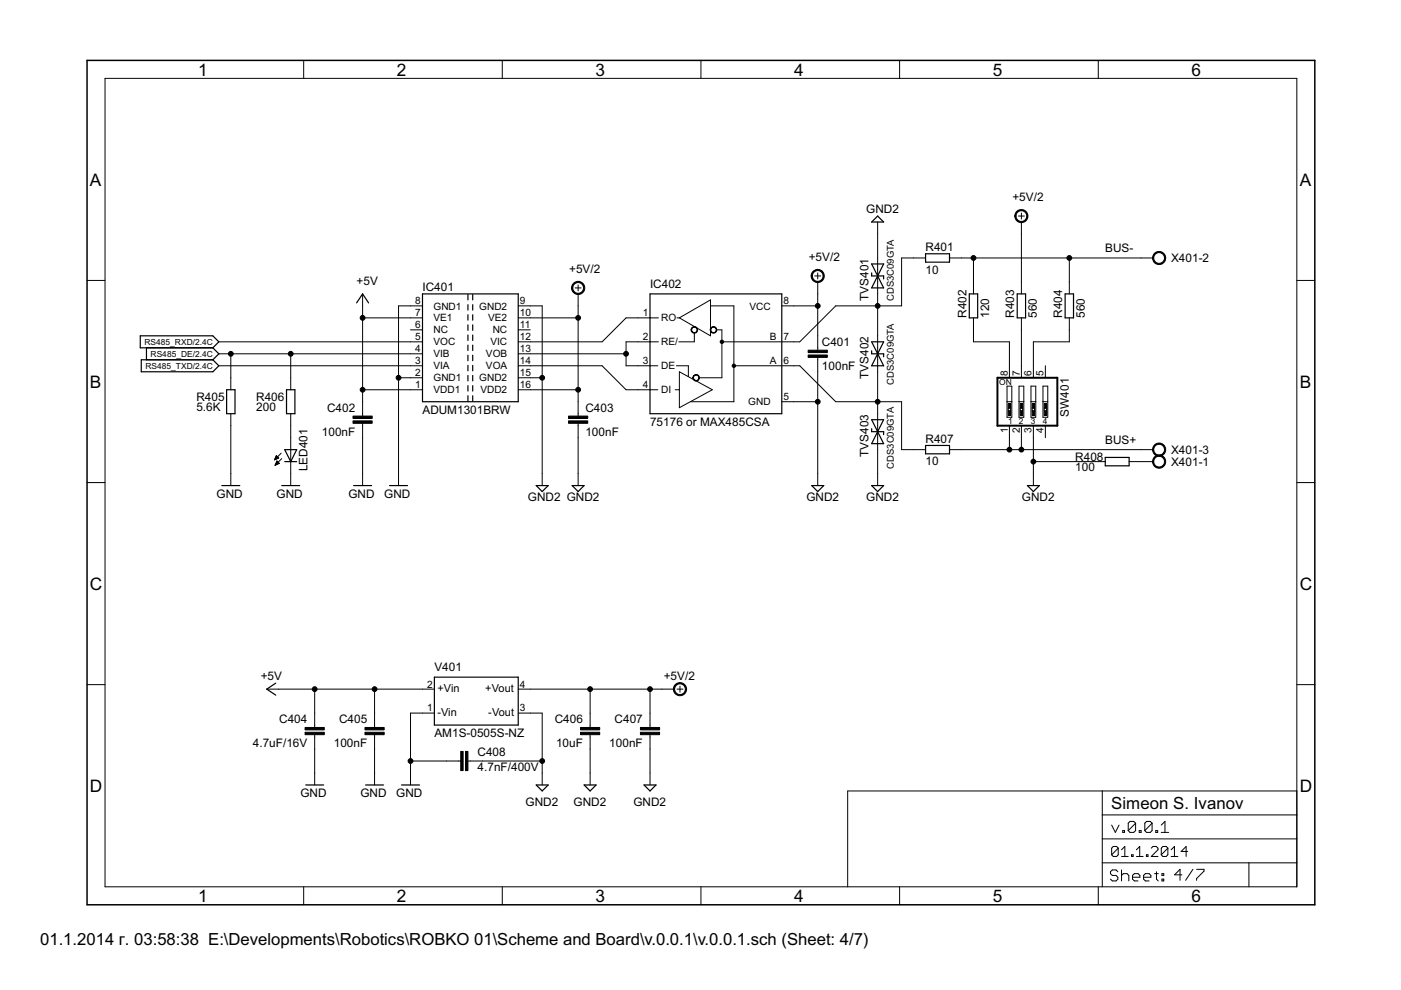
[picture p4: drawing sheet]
<svg xmlns="http://www.w3.org/2000/svg" width="297mm" height="210mm" viewBox="0 0 297 210" stroke-linecap="round" stroke-linejoin="round" font-family="sans-serif">
<g fill="#000" stroke="#000" stroke-width=".25">
<path d="M184.8 57.9v.6zM184.8 58.5h1.3zM184.8 56h2.5zM184.8 47.1l1.3-1.3zM186.1 58.5l-1.3 2.5zM186.1 58.5h1.2zM184.8 56l1.3 2.5zM186.1 45.8l1.2 1.3zM187.3 58.5v.6zM187.3 56l-1.2 2.5zM184.8 47.1h2.5zM196.2 55.6h5.1z"/>
<path d="M196.2 53.8v1.8zM196.2 53.8h5.1zM201.3 53.8v1.8zM29.7 71.2v2.5zM30 76.3v2.5zM31.1 73.7v2.6zM31.1 76.3h14zM31.1 73.7h14zM29.7 73.7h15.4zM29.7 71.2h15.4zM30 78.8h15.1zM30 76.3h15.1z"/>
<path d="M46.4 75l-1.3 1.3zM45.1 73.7l1.3 1.3zM46.4 72.5l-1.3 1.2zM45.1 71.2l1.3 1.3zM46.4 77.6l-1.3 1.2zM45.1 76.3l1.3 1.3zM76.9 62.3l-1.3 1.9zM76.9 62.3l1.2 1.9zM89.6 62.3v22.9zM99.2 77.5v1.1zM99.2 75.3v1.2zM99.2 73.2v1.1z"/>
<path d="M99.2 71v1.2zM99.2 68.9v1.1zM99.2 66.7v1.2zM99.2 64.6v1.1zM99.2 62.4v1.2zM100.2 62.4v1.2zM100.2 64.6v1.1zM100.2 66.7v1.2zM100.2 68.9v1.1zM100.2 71v1.2zM100.2 73.2v1.1zM100.2 75.3v1.2z"/>
<path d="M100.2 77.5v1.1zM100.2 79.6v1.2zM89.6 62.3h20.3zM137.8 62.3h28zM137.8 67.4v5.1zM137.8 62.3v5.1zM137.8 72.5v5.1zM137.8 77.6v5zM165.8 62.3v25.4zM184.8 61h2.5zM184.8 74.4v.6zM184.8 75h1.3z"/>
<path d="M184.8 77.6h2.5zM184.8 72.5h2.5zM186.1 75l-1.3 2.6zM186.1 75h1.2zM184.8 72.5l1.3 2.5zM186.1 58.5l1.2 2.5zM186.1 75l1.2 2.6zM187.3 75v.6zM187.3 72.5l-1.2 2.5zM205.5 62.3v5.1zM207.3 62.3v5.1zM205.5 62.3h1.8z"/>
<path d="M205.5 67.4h1.8zM215.7 62.3v5.1zM217.4 62.3v5.1zM215.7 62.3h1.7zM215.7 67.4h1.7zM225.8 62.3v5.1zM225.8 67.4h1.8zM225.8 62.3h1.8zM227.6 62.3v5.1zM48 82.6v5.1zM49.8 82.6v5.1zM48 82.6h1.8z"/>
<path d="M48 87.7h1.8zM60.7 82.6v5.1zM60.4 95.3l1.2 2.6zM60.4 97.9h1.2zM60.4 95.3h1.2zM62.5 82.6v5.1zM60.7 82.6h1.8zM60.7 87.7h1.8zM62.9 95.3l-1.3 2.6zM61.6 97.9h1.3zM61.6 95.3h1.3zM89.6 85.2h20.3z"/>
<path d="M99.2 83.9v1.1zM99.2 81.8v1.1zM99.2 79.6v1.2zM100.2 81.8v1.1zM100.2 83.9v1.1zM109.9 62.3v22.9zM137.8 82.6v5.1zM137.8 87.7h28zM184.8 90.9v.6zM184.8 91.5h1.3zM184.8 94.1h2.5zM184.8 89h2.5z"/>
<path d="M186.1 91.5l-1.3 2.6zM186.1 91.5h1.2zM184.8 89l1.3 2.5zM186.1 91.5l1.2 2.6zM187.3 91.5v.7zM187.3 89l-1.2 2.5zM196.2 96.2h5.1zM196.2 94.4v1.8zM196.2 94.4h5.1zM201.3 94.4v1.8zM234.3 98.8h5.1zM234.3 97v1.8z"/>
<path d="M234.3 97h5.1zM239.4 97v1.8zM47 103h3.8zM59.7 103h3.8zM75 103h3.8zM82.6 103h3.8zM113.7 103h2.5zM113.7 103l1.3 1.2zM116.2 103l-1.2 1.2zM121.3 103h2.5zM121.3 103l1.3 1.2zM123.8 103l-1.2 1.2z"/>
<path d="M172.1 103h2.5zM172.1 103l1.3 1.2zM174.6 103l-1.2 1.2zM184.8 103h2.5zM184.8 103l1.3 1.2zM187.3 103l-1.2 1.2zM217.8 103h2.6zM217.8 103l1.3 1.2zM220.4 103l-1.3 1.2zM56.6 146.1l1.9-1.3zM56.6 146.1l1.9 1.3zM92.1 143.6h17.8z"/>
<path d="M92.1 143.6v10.1zM109.9 143.6v10.1zM92.1 153.7h17.8zM64.8 166.4h3.8zM77.5 166.4h3.8zM85.1 166.4h3.8zM113.7 166.4h2.5zM113.7 166.4l1.3 1.3zM116.2 166.4l-1.2 1.3zM123.8 166.4h2.6zM123.8 166.4l1.3 1.3zM126.4 166.4l-1.3 1.3z"/>
<path d="M136.5 166.4h2.6zM136.5 166.4l1.3 1.3zM139.1 166.4l-1.3 1.3z"/>
</g>
<g fill="#000" stroke="#000" stroke-width=".21">
<path d="M22.3 16.6v171.4zM64.4 12.8v3.8zM106.5 12.8v3.8zM148.6 12.8v3.8zM190.7 12.8v3.8zM232.9 12.8v3.8zM22.3 16.6h252.7zM18.5 59.5h3.8zM172.7 58.5h1.3zM173.4 57.9v1.2zM186.1 54.7v2.5zM186.1 58.5v1.3z"/>
<path d="M186.1 57.2v1.3zM186.1 47.1v2.5zM186.1 49.6v5.1zM191.2 54.7v10.2zM193.7 54.7h2.5zM191.2 54.7h2.5zM201.3 54.7h2.6zM206.4 59.8v2.5zM203.9 54.7h2.5zM206.4 54.7v5.1zM206.4 54.7h20.3zM215.9 45.8h1.3z"/>
<path d="M216.6 59.8v2.5zM216.6 47.1v2.5zM216.6 45.2v1.2zM216.6 49.6v10.2zM226.7 59.8v2.5zM226.7 54.7h15.2zM226.7 54.7v5.1zM241.9 54.7h2.6zM275 59.5h3.8zM46.4 75h2.5zM48.9 75h12.7zM76.9 62.3v2.6z"/>
<path d="M76.9 64.9v2.5zM84.5 64.9v15.2zM87 77.6h2.6zM87 75h2.6zM87 64.9h2.6zM87 72.5h2.6zM87 69.9h2.6zM87 67.4h2.6zM84.5 64.9h2.5zM61.6 75h25.4zM46.4 72.5h40.6zM46.4 77.6h40.6z"/>
<path d="M76.9 67.4h10.1zM109.9 72.5h2.5zM109.9 77.6h2.5zM109.9 75h2.5zM109.9 67.4h2.5zM109.9 64.9h2.5zM109.9 69.9h2.5zM112.4 75h20.3zM112.4 64.9h2.6zM121.9 61h1.3zM122.6 62.3v2.6zM122.6 60.4v1.3z"/>
<path d="M122.6 64.9v2.5zM112.4 67.4h10.2zM112.4 72.5h15.3zM112.4 77.6h15.3zM132.7 67.4l-5 5.1zM132.7 72.5h2.6zM132.7 75v2.6zM132.7 72.5v2.5zM135.3 67.4h2.5zM135.3 72.5h2.5zM135.3 77.6h2.5zM132.7 67.4h2.6z"/>
<path d="M132.7 77.6h2.6zM137.8 67.4h1.8zM137.8 72.5h1.8zM137.8 77.6h1.7zM143.4 77.6h2.5zM143.5 67.4h.5zM143.9 72.5h3.3zM144 67.4l6.6-3.8zM144 78.8l7 3.8zM145.9 77.6v2.2zM147.2 70.6v1.9zM150.6 63.6v1.3z"/>
<path d="M150.6 64.9v6.3zM144 67.4l6.6 3.8zM150.6 64.9h5zM153.1 72.5v7.6zM153.1 69.9v2.6zM152 69.9h1.1zM155.6 77.6h10zM155.6 64.9v12.7zM153.1 72.5h12.5zM165.8 72.5h2.5zM165.8 77.6h2.5zM165.8 64.9h2.5z"/>
<path d="M168.3 72.5h1.3zM168.3 77.6h1.3zM173.4 76.3v2.5zM173.4 71.2v2.5zM173.4 75.8v.5zM173.4 73.7v.6zM173.4 59.8v2.5zM173.4 78.8v6.4zM173.4 62.3v2.6zM168.3 64.9h5.1zM173.4 64.9v6.3zM177.2 64.9l-7.6 7.6z"/>
<path d="M186.1 59.8v2.5zM186.1 76.3v2.5zM186.1 71.2v2.5zM186.1 75v1.3zM186.1 73.7v1.3zM177.2 64.9h8.9zM186.1 62.3v2.6zM186.1 64.9v6.3zM186.1 78.8v6.4zM186.1 64.9h5.1zM206.4 67.4v2.5zM206.4 69.9v2.6z"/>
<path d="M206.4 72.5h7.6zM214 77.6v2.5zM214 72.5v5.1zM216.6 67.4v2.5zM216.6 77.6v2.5zM216.6 69.9v7.7zM219.1 77.6v2.5zM219.1 72.5v5.1zM219.1 72.5h7.6zM221.6 77.6v2.5zM226.7 67.4v2.5zM226.7 69.9v2.6z"/>
<path d="M48.9 80.1v2.5zM48.9 87.7v2.6zM48.9 75v5.1zM58.6 96.6l-.4 .9zM58.2 97.4h.2zM58.3 97.3h.4zM58.3 97.2h.6zM58.7 97.7l-.4 .9zM58.4 97.1h.6zM58.4 98.5h.2zM58.4 96.9h.5zM58.4 98.4h.5z"/>
<path d="M58.5 96.8h.3zM58.5 98.3h.7zM58.5 96.7h.2zM58.5 98.1h.6zM58.6 96.6l.5 .5zM58.6 98h.4zM58.6 97.9h.3zM58.7 97.7l.5 .6zM58.2 97.5l.9-.4zM58.3 98.6l.9-.3zM59.6 96.1l-1.4 1.4zM58.3 98.6l1.4-1.4z"/>
<path d="M61.6 80.1v2.5zM61.6 87.7v2.6zM61.6 92.8v2.5zM61.6 95.3v2.6zM61.6 75v5.1zM61.6 90.3v2.5zM76.9 85.2v2.5zM76.9 90.3v2.5zM76.9 87.7v.5zM76.9 89.7v.6zM76.9 92.8v7.6zM76.9 82.6v2.6z"/>
<path d="M76.9 67.4v15.2zM84.5 80.1h2.5zM87 82.6h2.6zM87 80.1h2.6zM76.9 82.6h10.1zM109.9 82.6h2.5zM109.9 80.1h2.5zM112.4 80.1h2.6zM112.4 82.6h10.2zM115 64.9v15.2zM115 80.1v20.3zM122.6 85.2v2.5z"/>
<path d="M122.6 90.3v2.5zM122.6 87.7v.5zM122.6 89.7v.6zM122.6 92.8v7.6zM122.6 67.4v15.2zM122.6 82.6v2.6zM127.7 77.6l5 5zM135.3 82.6h2.5zM132.7 82.6h2.6zM137.8 82.6h1.7zM143.2 82.6h.8zM144 82.6v3.8z"/>
<path d="M144 78.8v3.8zM146.5 85.2h9.1zM148.4 80.1h4.7zM144 86.4l7-3.8zM155.6 77.6v7.6zM165.8 85.2h2.5zM168.3 85.2h5.1zM169.6 77.6l7.6 7.6zM186.1 92.8v2.5zM186.1 87.7v2.6zM186.1 91.5v1.3zM186.1 90.3v1.2z"/>
<path d="M186.1 85.2v2.5zM177.2 85.2h8.9zM186.1 85.2h5.1zM191.2 85.2v10.1zM191.2 95.3h2.5zM193.7 95.3h2.5zM201.3 95.3h2.6zM213.5 85.2v3.3zM213.5 81.9h1zM213.5 81.9v3.3zM213.8 86.6v.5zM214 90.3v2.5z"/>
<path d="M214 92.8v2.5zM214 95.3h2.6zM203.9 95.3h10.1zM214.3 86.6v.5zM214.5 81.9v3.3zM213.5 88.5h1zM213.5 85.2h1zM214.5 85.2v3.3zM216 85.2v3.3zM216 81.9h1.1zM216 81.9v3.3zM216.3 86.6v.5z"/>
<path d="M216.6 90.3v2.5zM216.6 95.3h25.3zM216.6 92.8v2.5zM216.8 86.6v.5zM217.1 81.9v3.3zM216 88.5h1.1zM216 85.2h1.1zM217.1 85.2v3.3zM218.6 85.2v3.3zM218.6 81.9h1zM218.6 81.9v3.3zM218.8 86.6v.5z"/>
<path d="M219.1 90.3v2.5zM219.1 92.8v5.1zM219.4 86.6v.5zM219.6 81.9v3.3zM218.6 88.5h1zM218.6 85.2h1zM219.6 85.2v3.3zM221.1 85.2v3.3zM221.1 81.9h1zM221.1 81.9v3.3zM221.4 86.6v.5zM221.6 90.3v2.5z"/>
<path d="M221.9 86.6v.5zM222.1 81.9v3.3zM221.1 88.5h1zM221.1 85.2h1zM222.1 85.2v3.3zM231.8 97.9h2.5zM219.1 97.9h12.7zM241.9 97.9h2.6zM241.9 95.3h2.6zM239.4 97.9h2.5zM18.5 102.3h3.8zM48.9 100.4v2.6z"/>
<path d="M48.9 90.3v10.1zM61.6 97.9v2.5zM61.6 100.4v2.6zM76.9 100.4v2.6zM84.5 100.4v2.6zM84.5 80.1v20.3zM115 100.4v2.6zM122.6 100.4v2.6zM173.4 100.4v2.6zM173.4 85.2v15.2zM186.1 100.4v2.6zM186.1 95.3v5.1z"/>
<path d="M219.1 100.4v2.6zM219.1 97.9v2.5zM275 102.3h3.8zM18.5 145.2h3.8zM56.6 146.1h2.5zM66.7 151.2v2.5zM66.7 156.3v2.5zM66.7 153.7v.5zM66.7 155.8v.5zM66.7 146.1v5.1zM59.1 146.1h7.6zM79.4 151.2v2.5z"/>
<path d="M79.4 156.3v2.5zM79.4 153.7v.5zM79.4 155.8v.5zM66.7 146.1h12.7zM79.4 146.1v5.1zM87 151.2h2.6zM89.6 146.1h2.5zM89.6 151.2h2.5zM79.4 146.1h10.2zM109.9 146.1h2.5zM109.9 151.2h2.5zM112.4 151.2h2.6z"/>
<path d="M115 151.2v10.2zM125.1 151.2v2.5zM125.1 156.3v2.5zM125.1 153.7v.5zM125.1 155.8v.5zM112.4 146.1h12.7zM125.1 146.1v5.1zM137.8 151.2v2.5zM137.8 156.3v2.5zM137.8 153.7v.5zM137.8 155.8v.5zM125.1 146.1h12.7z"/>
<path d="M137.8 146.1v5.1zM140.4 146.1h2.5zM137.8 146.1h2.6zM143.5 146.1h1.3zM144.2 145.5v1.2zM275 145.2h3.8zM66.7 163.9v2.5zM66.7 158.8v5.1zM79.4 163.9v2.5zM79.4 158.8v5.1zM87 163.9v2.5zM87 151.2v10.2z"/>
<path d="M87 161.4v2.5zM94.6 161.4h2.6zM87 161.4h7.6zM97.2 161.4h.5zM99.2 161.4h.5zM99.7 161.4h2.6zM102.3 161.4h12.7zM115 163.9v2.5zM115 161.4v2.5zM125.1 163.9v2.5zM125.1 158.8v5.1zM137.8 163.9v2.5z"/>
<path d="M137.8 158.8v5.1zM179.7 167.7h54zM233.7 167.7h41.3zM233.7 177.9h41.3zM233.7 172.8v5.1zM233.7 172.8h41.3zM233.7 167.7v5.1zM235.7 174.9l.8 1.6zM236 179.5l-.3 .3zM236 179.5h.7zM237.3 174.9l-.8 1.6zM236.7 179.5l.4 .3z"/>
<path d="M237.1 179.8v1.4zM238 176.1v.4zM238 176.1h.4zM238.4 176.1v.4zM238 176.5h.4zM238.5 179.5v2.1zM239.2 174.5v1.6zM239.2 174.5l.4-.3zM239.2 176.1l1.6-1.6zM239.6 174.2h.8zM239.2 176.1l.4 .4zM240.4 174.2l.4 .3z"/>
<path d="M239.6 176.5h.8zM240.8 174.5v1.6zM240.4 176.5l.4-.4zM241.5 176.1v.4zM241.5 176.1h.4zM241.6 179.5v2.1zM241.9 176.1v.4zM241.5 176.5h.4zM242.7 174.5v1.6zM242.7 174.5l.4-.3zM244.3 174.5l-1.6 1.6zM243.1 174.2h.8z"/>
<path d="M242.7 176.1l.4 .4zM243.9 174.2l.4 .3zM243.1 176.5h.8zM244.3 174.5v1.6zM244.3 176.1l-.4 .4zM244.5 179.5l-.4 .3zM245 176.1v.4zM245 176.1h.4zM244.5 179.5h.7zM245.4 176.1v.4zM245 176.5h.4zM245.2 179.5l.3 .3z"/>
<path d="M247 174.2l-.8 .7zM246.2 176.5h1.6zM246.5 179.5l-.3 .3zM246.5 179.5h.8zM247 174.2v2.3zM247.3 179.5l.3 .3zM247.6 179.8v1.4zM249 179.5v2.1zM251.5 179.5l-1.1 1zM275 172.8v5.1zM275 167.7v5.1zM22.3 188h252.7z"/>
<path d="M64.4 188v3.8zM106.5 188v3.8zM148.6 188v3.8zM179.7 167.7v20.3zM190.7 188v3.8zM232.9 188v3.8zM233.7 182.9v5.1zM233.7 177.9v5zM235.4 184.8v.4zM235.4 185.2l.4 .4zM235.7 179.8v1.4zM235.7 181.2l1.4-1.4z"/>
<path d="M235.4 184.8l.4-.4zM235.8 185.6h.8zM235.4 186.4l.4 .4zM235.7 181.2l.3 .4zM235.8 184.4h.8zM236.6 185.6l.4 .4zM235.8 186.8h.8zM236 181.6h.7zM236.6 184.4l.4 .4zM237 186v.4zM237 186.4l-.4 .4zM237.1 181.2l-.4 .4z"/>
<path d="M237.8 180.2l.7-.7zM237.8 181.6h1.4zM237.8 184.4v2.4zM237.8 185.6l.4-.4zM238.2 185.2h.8zM239 185.2l.3 .4zM239.3 185.6v1.2zM239.9 181.2v.4zM239.9 181.2h.3zM240.1 185.6v.8zM240.1 185.6l.4-.4zM240.2 181.2v.4z"/>
<path d="M239.9 181.6h.3zM240.1 186.4l.4 .4zM240.5 185.2h.8zM240.9 180.2l.7-.7zM240.9 181.6h1.5zM240.5 186.8h.8zM241.3 185.2l.4 .4zM241.7 185.6v.4zM240.1 186h1.6zM242.5 185.6v.8zM242.5 185.6l.3-.4zM242.5 186.4l.3 .4z"/>
<path d="M242.8 185.2h.8zM243.1 181.2v.4zM243.1 181.2h.3zM243.4 181.2v.4zM243.1 181.6h.3zM242.8 186.8h.8zM243.6 185.2l.4 .4zM244 185.6v.4zM242.5 186h1.5zM244.1 181.6l1.4-1.4zM244.8 185.2h.8zM245.2 184.8v1.6z"/>
<path d="M245.2 186.4l.4 .4zM244.1 181.6h1.4zM245.5 179.8v.4zM246.2 179.8v1.4zM246.2 181.2l1.4-1.4zM246.4 185.2h.3zM246.4 185.2v.4zM246.4 186.4h.3zM246.4 186.4v.4zM246.2 181.2l.3 .4zM246.7 185.2v.4zM246.4 185.6h.3z"/>
<path d="M246.7 186.4v.4zM246.4 186.8h.3zM246.5 181.6h.8zM247.6 181.2l-.3 .4zM248.3 180.2l.7-.7zM248.3 181.6h1.4zM249 185.5h1.6zM250.2 184.3v2.3zM250.2 184.3l-1.2 1.2zM250.4 180.5h1.4zM252.9 184.3l-1.5 2.3zM251.5 179.5v2.1z"/>
<path d="M253.7 184.3h1.6zM253.7 186.3v.3zM255.3 184.3v.4zM255.3 184.7l-1.6 1.6zM264.8 182.9v5.1zM264.8 182.9h10.2zM233.7 182.9h31.1zM275 182.9v5.1zM275 177.9v5zM275 16.6v171.4z"/>
<path d="M172.4 57.6a1.4 1.4 0 0 1 2.2 .2 1.4 1.4 0 0 1-.9 2.1 1.4 1.4 0 0 1-1.7-1.4h.2a1.14 1.14 0 0 1 1.6-1 1.14 1.14 0 0 1 .3 1.9 1.14 1.14 0 0 1-1.8-.6l-.1-.3h-.2z" fill-rule="evenodd"/>
<path d="M215.5 44.9a1.4 1.4 0 0 1 2.2 .2 1.4 1.4 0 0 1-.8 2.1 1.4 1.4 0 0 1-1.7-1.4h.2a1.14 1.14 0 0 1 1.7-.9 1.14 1.14 0 0 1 .1 1.9 1.14 1.14 0 0 1-1.8-.7v-.3h-.2z" fill-rule="evenodd"/>
<path d="M244.7 53.7a1.4 1.4 0 0 1 2.3 .3 1.4 1.4 0 0 1-.9 2.1 1.4 1.4 0 0 1-1.8-1.4h.3a1.15 1.15 0 0 1 1.6-1.1 1.15 1.15 0 0 1 .3 2 1.15 1.15 0 0 1-1.9-.6v-.3h-.3z" fill-rule="evenodd"/>
<path d="M121.6 60.1a1.4 1.4 0 0 1 2.2 .2 1.4 1.4 0 0 1-.8 2.1 1.4 1.4 0 0 1-1.8-1.4h.2a1.15 1.15 0 0 1 1.7-1 1.15 1.15 0 0 1 .2 1.9 1.15 1.15 0 0 1-1.8-.6l-.1-.3h-.2z" fill-rule="evenodd"/>
<path d="M146.7 69.5a.7 .7 0 0 1 1.1 .1 .7 .7 0 0 1-.4 1 .7 .7 0 0 1-.9-.7h.1a.56 .56 0 0 1 .8-.5 .56 .56 0 0 1 .2 .9 .56 .56 0 0 1-.9-.2l-.2-.2z" fill-rule="evenodd"/>
<path d="M150.7 69.5a.7 .7 0 0 1 1.2 .1 .7 .7 0 0 1-.4 1 .7 .7 0 0 1-.9-.7h.1a.56 .56 0 0 1 .8-.5 .56 .56 0 0 1 .2 .9 .56 .56 0 0 1-1-.2l-.1-.2z" fill-rule="evenodd"/>
<path d="M147.1 79.7a.7 .7 0 0 1 1.1 0 .7 .7 0 0 1-.4 1.1 .7 .7 0 0 1-.9-.7h.1a.56 .56 0 0 1 .8-.6 .56 .56 0 0 1 .2 1 .56 .56 0 0 1-.9-.2l-.2-.2z" fill-rule="evenodd"/>
<path d="M244.7 96.9a1.4 1.4 0 0 1 2.2 .3 1.4 1.4 0 0 1-.8 2 1.4 1.4 0 0 1-1.8-1.3h.3a1.15 1.15 0 0 1 1.6-1.1 1.15 1.15 0 0 1 .3 1.9 1.15 1.15 0 0 1-1.9-.6v-.2h-.3z" fill-rule="evenodd"/>
<path d="M244.7 94.4a1.4 1.4 0 0 1 2.2 .2 1.4 1.4 0 0 1-.8 2.1 1.4 1.4 0 0 1-1.8-1.4h.3a1.15 1.15 0 0 1 1.6-1.1 1.15 1.15 0 0 1 .3 2 1.15 1.15 0 0 1-1.9-.6v-.3h-.3z" fill-rule="evenodd"/>
<path d="M143.2 145.2a1.4 1.4 0 0 1 2.2 .2 1.4 1.4 0 0 1-.9 2.1 1.4 1.4 0 0 1-1.7-1.4h.2a1.15 1.15 0 0 1 1.6-1 1.15 1.15 0 0 1 .3 1.9 1.15 1.15 0 0 1-1.8-.6l-.1-.3h-.2z" fill-rule="evenodd"/>
<circle cx="206.4" cy="54.7" r=".51"/>
<circle cx="226.7" cy="54.7" r=".51"/>
<circle cx="48.9" cy="75" r=".51"/>
<circle cx="61.6" cy="75" r=".51"/>
<circle cx="76.9" cy="67.4" r=".51"/>
<circle cx="122.6" cy="67.4" r=".51"/>
<circle cx="132.7" cy="75" r=".51"/>
<circle cx="153.1" cy="72.5" r=".36"/>
<circle cx="155.6" cy="77.6" r=".36"/>
<circle cx="173.4" cy="64.9" r=".51"/>
<circle cx="186.1" cy="64.9" r=".51"/>
<circle cx="76.9" cy="82.6" r=".51"/>
<circle cx="84.5" cy="80.1" r=".51"/>
<circle cx="115" cy="80.1" r=".51"/>
<circle cx="122.6" cy="82.6" r=".51"/>
<circle cx="173.4" cy="85.2" r=".51"/>
<circle cx="186.1" cy="85.2" r=".51"/>
<circle cx="214" cy="95.3" r=".51"/>
<circle cx="216.6" cy="95.3" r=".51"/>
<circle cx="219.1" cy="97.9" r=".51"/>
<circle cx="66.7" cy="146.1" r=".51"/>
<circle cx="79.4" cy="146.1" r=".51"/>
<circle cx="125.1" cy="146.1" r=".51"/>
<circle cx="137.8" cy="146.1" r=".51"/>
<circle cx="87" cy="161.4" r=".51"/>
<circle cx="115" cy="161.4" r=".51"/>
</g>
<g fill="#000" stroke="#000" stroke-width=".21">
<path d="M171.3 74.3h4.1v.5h-4.1zM171.3 75.3h4.1v.5h-4.1zM74.8 89.2h4.1v.5h-4.1zM74.8 88.2h4.1v.5h-4.1zM120.5 89.2h4.1v.5h-4.1zM120.5 88.2h4.1v.5h-4.1zM213.8 85.6h.5v1h-.5zM213.8 87.1h.5v1h-.5zM216.3 85.6h.5v1h-.5zM216.3 87.1h.5v1h-.5zM218.8 85.6h.6v1h-.6zM218.8 87.1h.6v1h-.6z"/>
<path d="M221.4 85.6h.5v1h-.5zM221.4 87.1h.5v1h-.5zM64.7 155.3h4v.5h-4zM64.7 154.2h4v.5h-4zM77.4 155.3h4v.5h-4zM77.4 154.2h4v.5h-4zM97.7 159.3h.5v4.1h-.5zM98.7 159.3h.5v4.1h-.5zM123.1 155.3h4v.5h-4zM123.1 154.2h4v.5h-4zM135.8 155.3h4v.5h-4zM135.8 154.2h4v.5h-4z"/>
</g>
<path d="M211.5 80.1v10.2zM211.5 90.3h12.7zM211.5 80.1h12.7zM224.2 80.1v10.2z" fill="#000" stroke="#000" stroke-width=".42"/>
<path d="M18.5 12.8v179zM18.5 12.8h260.3zM18.5 191.8h260.3zM278.8 12.8v179z" fill="#000" stroke="#000" stroke-width=".32"/>
<g font-size="4.1">
<text x="42" y="16">1</text>
<text x="84.1" y="16">2</text>
<text x="126.3" y="16">3</text>
<text x="168.4" y="16">4</text>
<text x="210.5" y="16">5</text>
<text x="252.6" y="16">6</text>
<text x="19.1" y="39.3">A</text>
<text x="275.6" y="39.3">A</text>
<text x="19.1" y="82.2">B</text>
<text x="275.6" y="82.2">B</text>
<text x="19.1" y="125">C</text>
<text x="275.6" y="125">C</text>
<text x="19.1" y="167.9">D</text>
<text x="275.6" y="167.9">D</text>
<text x="42" y="191.2">1</text>
<text x="84.1" y="191.2">2</text>
<text x="126.3" y="191.2">3</text>
<text x="168.4" y="191.2">4</text>
<text x="210.5" y="191.2">5</text>
<text x="252.6" y="191.2">6</text>
</g>
<g font-size="4">
<text x="235.6" y="171.5">Simeon S. Ivanov</text>
<text x="8.5" y="200.4">01.1.2014 г. 03:58:38 E:\Developments\Robotics\ROBKO 01\Scheme and Board\v.0.0.1\v.0.0.1.sch (Sheet: 4/7)</text>
</g>
<g font-size="2.8">
<text x="183.7" y="45.2">GND2</text>
<text x="214.6" y="42.6">+5V/2</text>
<text x="196.2" y="53.2">R401</text>
<text x="234.3" y="53.4">BUS-</text>
<text x="120.7" y="57.9">+5V/2</text>
<text x="171.5" y="55.3">+5V/2</text>
<text x="196.2" y="58">10</text>
<text x="248.3" y="55.6">X401-2</text>
<text x="75.6" y="60.4">+5V</text>
<text x="89.6" y="61.7">IC401</text>
<text x="137.8" y="61.1">IC402</text>
<text x="184.2" y="63.8" transform="rotate(-90 184.2 63.8)">TVS401</text>
<text x="204.9" y="67.4" transform="rotate(-90 204.9 67.4)">R402</text>
<text x="209.7" y="67.4" transform="rotate(-90 209.7 67.4)">120</text>
<text x="215" y="67.4" transform="rotate(-90 215 67.4)">R403</text>
<text x="219.8" y="67.4" transform="rotate(-90 219.8 67.4)">560</text>
<text x="225.2" y="67.4" transform="rotate(-90 225.2 67.4)">R404</text>
<text x="230" y="67.4" transform="rotate(-90 230 67.4)">560</text>
<text x="174.3" y="73.4">C401</text>
<text x="174.3" y="78.4">100nF</text>
<text x="184.2" y="80.4" transform="rotate(-90 184.2 80.4)">TVS402</text>
<text x="41.6" y="87.2">5.6K</text>
<text x="41.6" y="84.9">R405</text>
<text x="54.3" y="87.2">200</text>
<text x="54.3" y="84.9">R406</text>
<text x="69.4" y="87.3">C402</text>
<text x="89.6" y="87.7">ADUM1301BRW</text>
<text x="124.1" y="87.3">C403</text>
<text x="226.6" y="88.4" transform="rotate(-90 226.6 88.4)">SW401</text>
<text x="68.2" y="92.4">100nF</text>
<text x="124.1" y="92.4">100nF</text>
<text x="137.8" y="90.3">75176 or MAX485CSA</text>
<text x="196.2" y="93.8">R407</text>
<text x="234.3" y="94.1">BUS+</text>
<text x="65.2" y="99.9" transform="rotate(-90 65.2 99.9)">LED401</text>
<text x="184.2" y="96.9" transform="rotate(-90 184.2 96.9)">TVS403</text>
<text x="196.2" y="98.6">10</text>
<text x="228" y="99.9">100</text>
<text x="228" y="97.6">R408</text>
<text x="248.3" y="98.8">X401-1</text>
<text x="248.3" y="96.2">X401-3</text>
<text x="45.9" y="105.5">GND</text>
<text x="58.6" y="105.5">GND</text>
<text x="73.9" y="105.5">GND</text>
<text x="81.5" y="105.5">GND</text>
<text x="111.9" y="106.1">GND2 GND2</text>
<text x="171" y="106.1">GND2</text>
<text x="183.7" y="106.1">GND2</text>
<text x="216.7" y="106.1">GND2</text>
<text x="92.1" y="142.3">V401</text>
<text x="55.3" y="144.2">+5V</text>
<text x="140.7" y="144.2">+5V/2</text>
<text x="59.2" y="153.4">C404</text>
<text x="71.9" y="153.4">C405</text>
<text x="117.6" y="153.4">C406</text>
<text x="130.3" y="153.4">C407</text>
<text x="53.6" y="158.4">4.7uF/16V</text>
<text x="70.8" y="158.4">100nF</text>
<text x="92.1" y="156.3">AM1S-0505S-NZ</text>
<text x="101.2" y="160.3">C408</text>
<text x="117.9" y="158.4">10uF</text>
<text x="129.2" y="158.4">100nF</text>
<text x="101.2" y="163.5">4.7nF/400V</text>
<text x="63.7" y="169">GND</text>
<text x="76.4" y="169">GND</text>
<text x="84" y="169">GND</text>
<text x="111.4" y="170.9">GND2</text>
<text x="121.6" y="170.9">GND2</text>
<text x="134.3" y="170.9">GND2</text>
</g>
<g font-size="2.6">
<text x="92.7" y="146.8">+Vin</text>
<text x="102.9" y="146.8">+Vout</text>
<text x="92.7" y="151.8">-Vin</text>
<text x="103.5" y="151.8">-Vout</text>
</g>
<g font-size="2.4">
<text x="88" y="64.5">8</text>
<text x="91.9" y="65.6">GND1</text>
<text x="101.6" y="65.6">GND2</text>
<text x="110.2" y="64.5">9</text>
<text x="158.9" y="65.6">VCC</text>
<text x="166.1" y="64.5">8</text>
<text x="88" y="69.6">6</text>
<text x="88" y="67">7</text>
<text x="91.9" y="70.7">NC</text>
<text x="91.9" y="68.2">VE1</text>
<text x="103.5" y="68.2">VE2</text>
<text x="104.5" y="70.7">NC</text>
<text x="110.2" y="67">10</text>
<text x="110.2" y="69.6">11</text>
<text x="136.3" y="67">1</text>
<text x="140.2" y="68.2">RO</text>
<text x="88" y="77.2">3</text>
<text x="88" y="74.7">4</text>
<text x="88" y="72.1">5</text>
<text x="91.9" y="75.8">VIB</text>
<text x="91.9" y="73.2">VOC</text>
<text x="103" y="75.8">VOB</text>
<text x="104" y="73.2">VIC</text>
<text x="110.2" y="72.1">12</text>
<text x="110.2" y="77.2">14</text>
<text x="110.2" y="74.7">13</text>
<text x="136.3" y="72.1">2</text>
<text x="136.3" y="77.2">3</text>
<text x="140.2" y="73.2">RE/</text>
<text x="163.2" y="77.2">A</text>
<text x="163.2" y="72.1">B</text>
<text x="166.1" y="72.1">7</text>
<text x="166.1" y="77.2">6</text>
<text x="88" y="82.3">1</text>
<text x="88" y="79.7">2</text>
<text x="91.9" y="83.4">VDD1</text>
<text x="91.9" y="80.9">GND1</text>
<text x="91.9" y="78.3">VIA</text>
<text x="101.6" y="80.9">GND2</text>
<text x="101.9" y="83.4">VDD2</text>
<text x="103" y="78.3">VOA</text>
<text x="110.2" y="82.3">16</text>
<text x="110.2" y="79.7">15</text>
<text x="136.3" y="82.3">4</text>
<text x="140.2" y="78.3">DE</text>
<text x="140.2" y="83.4">DI</text>
<text x="213.7" y="79.7" transform="rotate(-90 213.7 79.7)">8</text>
<text x="216.2" y="79.7" transform="rotate(-90 216.2 79.7)">7</text>
<text x="218.7" y="79.7" transform="rotate(-90 218.7 79.7)">6</text>
<text x="221.3" y="79.7" transform="rotate(-90 221.3 79.7)">5</text>
<text x="158.7" y="85.9">GND</text>
<text x="166.1" y="84.8">5</text>
<text x="213.7" y="91.8" transform="rotate(-90 213.7 91.8)">1</text>
<text x="216.2" y="91.8" transform="rotate(-90 216.2 91.8)">2</text>
<text x="218.7" y="91.8" transform="rotate(-90 218.7 91.8)">3</text>
<text x="221.3" y="91.8" transform="rotate(-90 221.3 91.8)">4</text>
<text x="90.6" y="145.8">2</text>
<text x="110.2" y="145.8">4</text>
<text x="90.6" y="150.8">1</text>
<text x="110.2" y="150.8">3</text>
</g>
<g font-size="2.2">
<text x="189.5" y="63.8" transform="rotate(-90 189.5 63.8)">CDS3C09GTA</text>
<text x="189.5" y="81.6" transform="rotate(-90 189.5 81.6)">CDS3C09GTA</text>
<text x="189.5" y="99.4" transform="rotate(-90 189.5 99.4)">CDS3C09GTA</text>
</g>
<g font-size="2">
<text x="30.6" y="73.1">RS485_RXD/2.4C</text>
<text x="31.9" y="75.7">RS485_DE/2.4C</text>
<text x="30.8" y="78.2">RS485_TXD/2.4C</text>
<text x="211.8" y="81.6">ON</text>
<text x="213.8" y="90">1</text>
<text x="216" y="90">2</text>
<text x="218.6" y="90">3</text>
<text x="221.1" y="90">4</text>
</g>
</svg>
